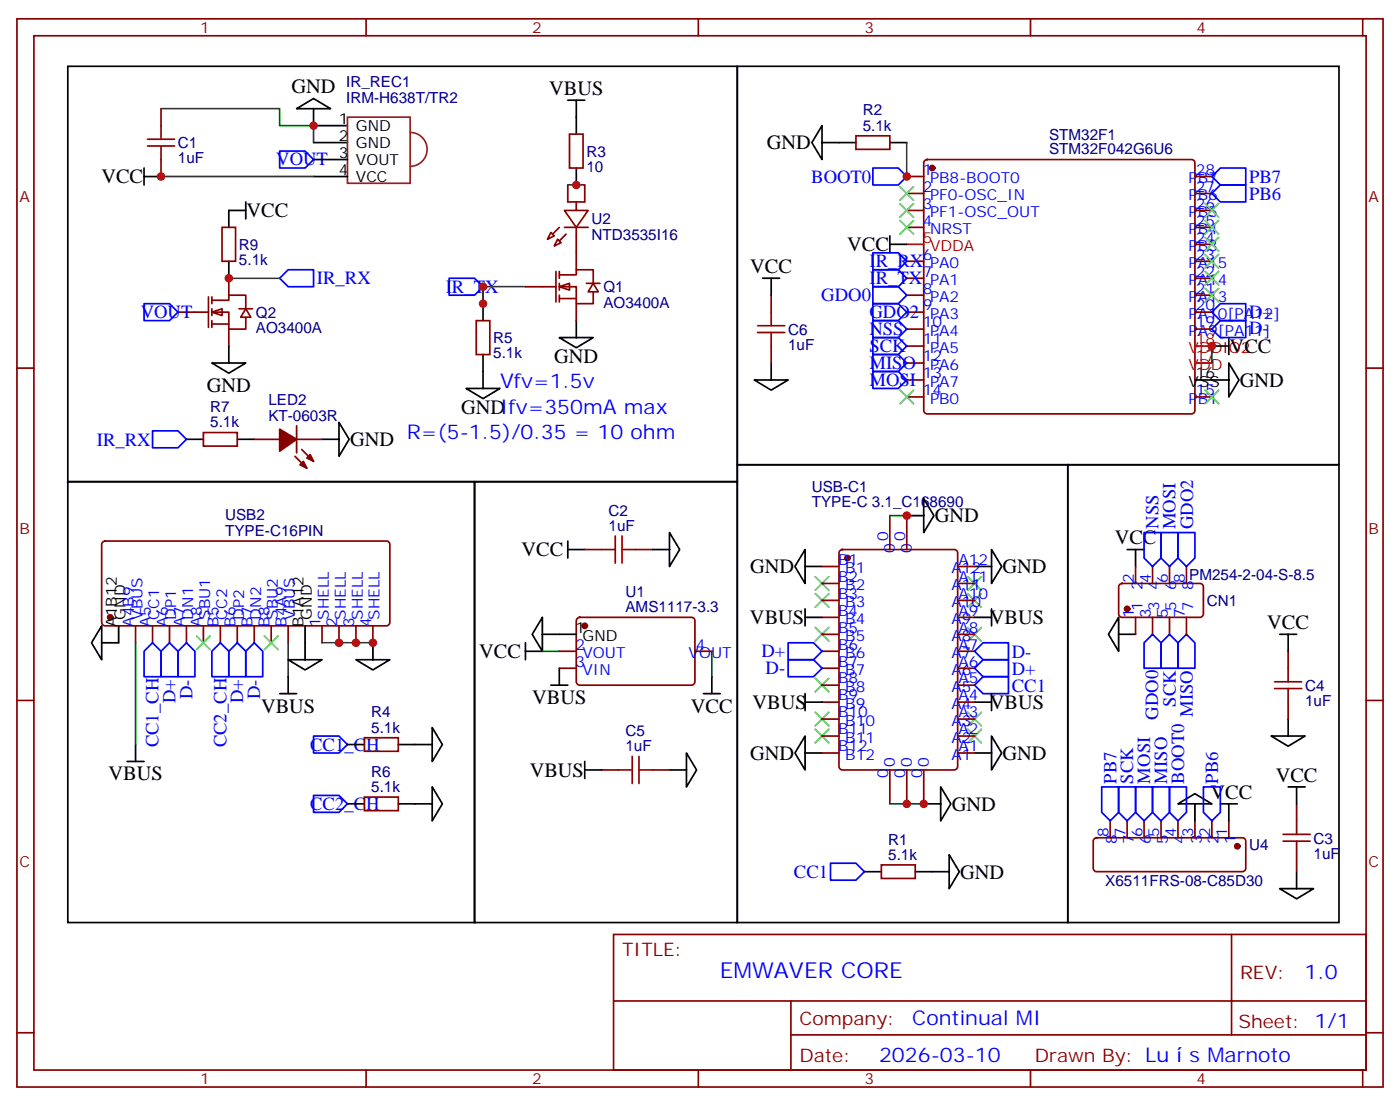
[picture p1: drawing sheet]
<svg xmlns="http://www.w3.org/2000/svg" width="291mm" height="230mm" viewBox="0 0 291 230" stroke-linecap="round" stroke-linejoin="round" font-family="sans-serif">
<g fill="none" stroke="#870000" stroke-width=".35">
<path d="M3.5 3.9h284.4v222.3h-284.4zM7.1 7.4h277.2v215.2h-277.2zM76.2 3.9v3.5M145.3 3.9v3.5M214.5 3.9v3.5M283.6 3.9v3.5M118.2 38.5v3.5h3.5v-3.5M114.7 48.4l.7 .7-1.5 .7zM116.1 49.8l.7 .7-1.4 .7zM117.5 43.8h4.9l-2.5 3.5zM117.5 47.3h4.9M119.9 42v1.8"/>
<path d="M119.9 47.3v5.3M3.5 76.6h3.6M99.1 66.7h2.9v7.1h-2.9zM284.3 76.6h3.6M21.4 112.8l.5-.2h58.5a.71 .71 0 0 1 .7 .7v16.2a.76 .76 0 0 1-.7 .7h-58.5a.76 .76 0 0 1-.7-.7v-16.2zM28.2 130.2v3.5M31.7 130.2v3.5M35.3 130.2v3.5M38.8 130.2v3.5M42.3 130.2v3.5M45.9 130.2v3.5M49.4 130.2v3.5"/>
<path d="M52.9 130.2v3.5M56.4 130.2v3.5M60 130.2v3.5M67 130.2v3.5M70.6 130.2v3.5M74.1 130.2v3.5M77.6 130.2v3.5M3.5 145.7h3.6M284.3 145.7h3.6M227.8 174.5l.4-.2h30.4a.71 .71 0 0 1 .7 .7v5.7a.76 .76 0 0 1-.7 .7h-30.4a.76 .76 0 0 1-.7-.7v-5.7zM231.1 170.8v3.5M234.6 170.8v3.5"/>
<path d="M238.1 170.8v3.5M241.7 170.8v3.5M245.2 170.8v3.5M248.7 170.8v3.5M252.2 170.8v3.5M255.8 170.8v3.5M127.7 194.4h156.6v28.2h-156.6zM256.3 194.4v20.9M3.5 214.9h3.6M127.7 208.3h156.5M164.6 215.3h119.6M164.6 208.3v14.1"/>
<path d="M284.3 214.9h3.6M76.2 222.6v3.6M145.3 222.6v3.6M214.5 222.6v3.6M283.6 222.6v3.6"/>
</g>
<g fill="#870000" stroke="#870000" stroke-width=".35">
<path d="M116.4 47.3l-1.4 1.4z"/>
<path d="M116.4 50.1l1.4-1.4z"/>
<circle cx="257.5" cy="176.1" r=".53"/>
<circle cx="22.9" cy="128.4" r=".53"/>
</g>
<g fill="none" stroke="#000" stroke-width=".35">
<path d="M14.1 13.8h139.4v86.4h-139.4zM30 36.7h3.5M30 35v3.5M61.7 22.6l3.6-2.1 3.5 2.1zM65.3 22.6v3.5h7M65.3 29.7h7M65.3 33.2h7M65.3 36.7h7M118.2 20.8h3.5M119.9 20.8v3.6M100.5 63.2v3.5M100.5 73.8v7"/>
<path d="M116.4 70.2h7.1l-3.6 2.2zM119.9 66.7v3.5M97 80.8h7.1l-3.6 2.1zM222.2 96.7h56.5v95.2h-56.5zM21.2 130.2v7.1l-2.2-3.6zM24.7 130.2v3.5h-3.5M60 137.3h7l-3.5 2.1zM63.5 130.2v7.1M86.4 154.9h3.6M90 151.4l2.1 3.5-2.1 3.5zM86.4 167.3h3.6M90 163.7l2.1 3.6-2.1 3.5z"/>
<path d="M245.2 167.3l3.5-2.2 3.5 2.2zM248.7 167.3v3.5M254 167.3h3.5M255.8 167.3v3.5"/>
</g>
<g fill="none" stroke="#00f" stroke-width=".35">
<path d="M58.2 31.4h5.3l1.8 1.8-1.8 1.8h-5.3zM93.5 57.9h5.3l1.7 1.8-1.7 1.7h-5.3zM31.7 133.7l1.8 1.8v5.3h-3.5v-5.3zM35.3 133.7l1.7 1.8v5.3h-3.5v-5.3zM38.8 133.7l1.8 1.8v5.3h-3.6v-5.3zM45.9 133.7l1.7 1.8v5.3h-3.5v-5.3zM49.4 133.7l1.8 1.8v5.3h-3.6v-5.3zM52.9 133.7l1.8 1.8v5.3h-3.5v-5.3zM65.3 153.1h5.3l1.7 1.8-1.7 1.8h-5.3zM65.3 165.5h5.3l1.7 1.8-1.7 1.7h-5.3zM232.8 163.7h3.6v5.3l-1.8 1.8-1.8-1.8zM236.4 163.7h3.5v5.3l-1.8 1.8-1.7-1.8z"/>
<path d="M239.9 163.7h3.5v5.3l-1.7 1.8-1.8-1.8z"/>
</g>
<path d="M40.9 132.3l2.8 2.8M43.7 132.3l-2.8 2.8M55 132.3l2.9 2.8M57.9 132.3l-2.9 2.8" fill="none" stroke="#3c3" stroke-width=".35"/>
<path d="M33.5 22.6h24.7v3.5h7.1v3.6M33.5 36.7h31.8M118.2 38.5h3.5M100.5 59.7v3.5M60 133.7v7.1" fill="none" stroke="#008700" stroke-width=".35"/>
<path d="M72.3 24.4h13.1v13.7h-13.1zM85.4 27.6a3.5 3.5 0 0 1 3.5 3.5 3.5 3.5 0 0 1-3.5 3.5" fill="none" stroke="#8c2424" stroke-width=".35"/>
<g fill="#fff" stroke="#870000" stroke-width=".35">
<path d="M116.4 59.7l2.1-.8v1.5z"/>
<path d="M123.5 58.9l1 1.8h-2.1z"/>
</g>
<g fill="none" stroke="#870000" stroke-width=".35">
<path d="M33.5 22.6v3.5M33.5 33.2v3.5M118.5 27.9h2.9v7.1h-2.9zM178.2 28.3h7v2.8h-7zM188.7 36.7h3.6M192.5 33.4l.5-.2h55a.71 .71 0 0 1 .7 .7v51.5a.76 .76 0 0 1-.7 .7h-55a.76 .76 0 0 1-.7-.7v-51.5zM248.7 36.7h3.5M46.2 47.3h2.8v7.1h-2.8zM109.4 59.7h6.3M115.7 56.5v6.3M116.4 57.2h3.5v-1.1h3.6v2.8M116.4 59.7h3.5v3.5h3.6v-2.5"/>
<path d="M116.4 56.5v1.4M116.4 58.9v1.5M119.9 52.6v3.5M122.1 58.9h2.8M188.7 40.3h3.6M188.7 43.8h3.6M188.7 47.3h3.6M188.7 54.4h3.6M188.7 57.9h3.6M248.7 40.3h3.5M248.7 43.8h3.5M248.7 47.3h3.5"/>
<path d="M248.7 54.4h3.5M248.7 57.9h3.5M248.7 50.8h3.5M116.4 62.1h3.5M116.4 61.4v1.4M119.9 63.2v3.5M160.5 61.4v3.5M160.5 72v3.5M188.7 61.4h3.6M188.7 64.9h3.6M188.7 68.5h3.6M188.7 72h3.6"/>
<path d="M188.7 75.5h3.6M188.7 79.1h3.6M248.7 61.4h3.5M248.7 64.9h3.5M248.7 68.5h3.5M42.3 90h7.1v2.8h-7.1zM188.7 82.6h3.6M248.7 82.6h3.5M121.7 114.3h3.5M132.3 114.3h3.5M171.1 117.9h3.5M174.9 114.5l.4-.2h23.3a.71 .71 0 0 1 .7 .7v44.5a.76 .76 0 0 1-.7 .7h-23.3a.76 .76 0 0 1-.7-.7v-44.5z"/>
<path d="M185.2 107.3v7M188.7 107.3v7M199.3 117.9h3.5M236.4 117.9v3.5M239.9 117.9v3.5M243.4 117.9v3.5M246.9 117.9v3.5M116.4 135.5h3.5M116.4 139h3.5M120.2 128.7l.4-.3h23.3a.71 .71 0 0 1 .7 .8v12.7a.76 .76 0 0 1-.7 .7h-23.3a.76 .76 0 0 1-.7-.7v-12.7zM144.6 135.5h3.6M171.1 121.4h3.5"/>
<path d="M171.1 124.9h3.5M171.1 128.4h3.5M171.1 132h3.5M171.1 135.5h3.5M171.1 139h3.5M199.3 121.4h3.5M199.3 124.9h3.5M199.3 128.4h3.5M199.3 132h3.5M199.3 135.5h3.5M199.3 139h3.5M233.1 121.6l.4-.2h16.3a.71 .71 0 0 1 .7 .7v5.6a.76 .76 0 0 1-.7 .7h-16.3a.76 .76 0 0 1-.7-.7v-5.6z"/>
<path d="M236.4 128.4v3.6M239.9 128.4v3.6M243.4 128.4v3.6M246.9 128.4v3.6M268.1 135.5v3.5M75.8 153.5h7.1v2.8h-7.1zM171.1 142.6h3.5M171.1 146.1h3.5M171.1 149.6h3.5M171.1 153.1h3.5M171.1 156.7h3.5M199.3 142.6h3.5"/>
<path d="M199.3 146.1h3.5M199.3 149.6h3.5M199.3 153.1h3.5M199.3 156.7h3.5M268.1 146.1v3.5M75.8 165.8h7.1v2.9h-7.1zM125.2 160.2h3.6M135.8 160.2h3.5M183.4 180h7.1v2.8h-7.1zM185.2 160.2v7.1M188.7 160.2v7.1M192.3 160.2v7.1"/>
<path d="M269.9 167.3v3.5M269.9 177.8v3.6"/>
</g>
<g fill="#870000" stroke="#870000" stroke-width=".35">
<circle cx="194" cy="35" r=".53"/>
<circle cx="234.6" cy="126.7" r=".53"/>
<circle cx="176.4" cy="116.1" r=".53"/>
<circle cx="121.7" cy="130.2" r=".53"/>
</g>
<path d="M188.7 50.8h3.6M248.7 75.5h3.5M248.7 72h3.5" fill="none" stroke="#f00" stroke-width=".35"/>
<g fill="none" stroke="#000" stroke-width=".35">
<path d="M153.5 13.8h125.2v82.9h-125.2zM119.9 24.4v3.5M119.9 35v3.5M171.1 26.1v7.1l-2.1-3.5zM171.1 29.7h7.1M185.2 29.7h3.5M47.6 43.8v3.5M47.6 54.4v3.5M158.7 57.9h3.6M160.5 57.9v3.5M185.2 50.8h3.5M185.2 49.1v3.5"/>
<path d="M157 79.1h7l-3.5 2.1zM160.5 75.5v3.6M248.7 79.1h7.1M252.2 72h3.6M255.8 75.5l2.1 3.6-2.1 3.5zM255.8 70.2v3.6M38.8 91.4h3.5M49.4 91.4h3.5M67 91.4h3.6M70.6 87.9l2.1 3.5-2.1 3.5zM153.5 96.7h68.7v95.2h-68.7zM14.1 100.2h84.7v91.7h-84.7z"/>
<path d="M98.8 100.2h54.7v91.7h-54.7zM118.2 114.3h3.5M118.2 112.6v3.5M135.8 114.3h3.5M139.3 110.8l2.2 3.5-2.2 3.6zM167.6 114.3v7.1l-2.1-3.5zM167.6 117.9h3.5M188.7 107.3h3.6M192.3 103.8l2.1 3.5-2.1 3.5zM202.8 117.9h3.6M206.4 114.3l2.1 3.6-2.1 3.5zM234.6 114.3h3.5"/>
<path d="M236.4 114.3v3.6M74.1 137.3h7l-3.5 2.1zM77.6 133.7v3.6M109.4 135.5h3.5M109.4 133.7v3.6M112.9 128.4v7.1l-2.1-3.5zM112.9 132h7M116.4 139v3.6M167.6 128.4h3.5M167.6 126.7v3.5M202.8 128.4h3.6M206.4 126.7v3.5"/>
<path d="M232.8 128.4v7.1l-2.1-3.5zM232.8 132h3.6M266.3 132h3.6M268.1 132v3.5M26.5 158.4h3.5M28.2 154.9v3.5M58.2 144.3h3.5M60 140.8v3.5M72.3 154.9h3.5M82.9 154.9h3.5M114.7 142.6h3.5M121.7 158.4v3.6"/>
<path d="M142.9 156.7l2.1 3.5-2.1 3.5zM146.4 144.3h3.5M148.2 140.8v3.5M167.6 153.1v7.1l-2.1-3.5zM167.6 146.1h3.5M167.6 156.7h3.5M167.6 144.3v3.5M202.8 146.1h3.6M202.8 156.7h3.6M206.4 153.1l2.1 3.6-2.1 3.5zM206.4 144.3v3.5M264.6 153.1h7l-3.5 2.2z"/>
<path d="M268.1 149.6v3.5M72.3 167.3h3.5M82.9 167.3h3.5M121.7 160.2h3.5M139.3 160.2h3.6M192.3 167.3h3.5M195.8 163.7l2.1 3.6-2.1 3.5zM197.6 177.8l2.1 3.6-2.1 3.5zM268.1 163.7h3.5M269.9 163.7v3.6M179.9 181.4h3.5M190.5 181.4h7.1"/>
<path d="M266.3 184.9h7.1l-3.5 2.1zM269.9 181.4v3.5"/>
</g>
<g fill="none" stroke="#3c3" stroke-width=".35">
<path d="M187.3 38.8l2.8 2.9M190.1 38.8l-2.8 2.9M187.3 45.9l2.8 2.8M187.3 42.4l2.8 2.8M190.1 45.9l-2.8 2.8M190.1 42.4l-2.8 2.8M250.8 42.4l2.8 2.8M250.8 45.9l2.8 2.8M250.8 49.4l2.8 2.8M250.8 53l2.8 2.8M250.8 56.5l2.8 2.8M253.6 42.4l-2.8 2.8"/>
<path d="M253.6 45.9l-2.8 2.8M253.6 49.4l-2.8 2.8M253.6 53l-2.8 2.8M253.6 56.5l-2.8 2.8M250.8 60l2.8 2.8M253.6 60l-2.8 2.8M187.3 81.2l2.8 2.8M190.1 81.2l-2.8 2.8M250.8 81.2l2.8 2.8M253.6 81.2l-2.8 2.8M169.7 120l2.8 2.8M172.5 120l-2.8 2.8"/>
<path d="M201.4 120l2.9 2.8M204.3 120l-2.9 2.8M169.7 130.6l2.8 2.8M169.7 123.5l2.8 2.8M172.5 123.5l-2.8 2.8M172.5 130.6l-2.8 2.8M201.4 123.5l2.9 2.8M201.4 130.6l2.9 2.8M204.3 130.6l-2.9 2.8M204.3 123.5l-2.9 2.8M169.7 151.7l2.8 2.9M169.7 148.2l2.8 2.8"/>
<path d="M169.7 141.1l2.8 2.9M172.5 151.7l-2.8 2.9M172.5 148.2l-2.8 2.8M172.5 141.1l-2.8 2.9M201.4 148.2l2.9 2.8M201.4 151.7l2.9 2.9M204.3 148.2l-2.9 2.8M204.3 151.7l-2.9 2.9"/>
</g>
<path d="M188.7 29.7v7M100.5 59.7h8.9M252.2 72v3.5M185.2 107.3h3.5M28.2 133.7v21.2M67 133.7h10.6M112.9 135.5h3.5M148.2 135.5v5.3M185.2 167.3h7.1" fill="none" stroke="#008700" stroke-width=".35"/>
<g fill="none" stroke="#00f" stroke-width=".35">
<path d="M181.7 35h5.3l1.7 1.7-1.7 1.8h-5.3zM252.2 36.7l1.8-1.7h5.3v3.5h-5.3zM181.7 52.6h5.3l1.7 1.8-1.7 1.7h-5.3zM181.7 56.1h5.3l1.7 1.8-1.7 1.8h-5.3zM181.7 59.7h5.3l1.7 1.7-1.7 1.8h-5.3zM252.2 40.3l1.8-1.8h5.3v3.5h-5.3zM181.7 66.7h5.3l1.7 1.8-1.7 1.7h-5.3zM181.7 70.2h5.3l1.7 1.8-1.7 1.8h-5.3zM181.7 73.8h5.3l1.7 1.7-1.7 1.8h-5.3zM181.7 77.3h5.3l1.7 1.8-1.7 1.7h-5.3zM181.7 63.2h5.3l1.7 1.7-1.7 1.8h-5.3zM252.2 68.5l1.8-1.8h5.3v3.5h-5.3z"/>
<path d="M252.2 64.9l1.8-1.7h5.3v3.5h-5.3zM31.7 89.6h5.3l1.8 1.8-1.8 1.8h-5.3zM238.1 110.8h3.6v5.3l-1.8 1.8-1.8-1.8zM241.7 110.8h3.5v5.3l-1.8 1.8-1.7-1.8zM245.2 110.8h3.5v5.3l-1.8 1.8-1.7-1.8zM164 133.7h5.3l1.8 1.8-1.8 1.8h-5.3zM164 137.3h5.3l1.8 1.7-1.8 1.8h-5.3zM202.8 139l1.8-1.7h5.3v3.5h-5.3zM204.6 133.7h5.3v3.6h-5.3l-1.8-1.8zM238.1 133.7l1.8-1.7 1.8 1.7v5.3h-3.6zM243.4 132l1.8 1.7v5.3h-3.5v-5.3zM245.2 133.7l1.7-1.7 1.8 1.7v5.3h-3.5z"/>
<path d="M202.8 142.6l1.8-1.8h5.3v3.5h-5.3zM172.9 179.6h5.3l1.7 1.8-1.7 1.7h-5.3zM229.3 163.7h3.5v5.3l-1.7 1.8-1.8-1.8zM243.4 163.7h3.5v5.3l-1.7 1.8-1.8-1.8zM250.5 163.7h3.5v5.3l-1.8 1.8-1.7-1.8z"/>
</g>
<g fill="none" stroke="#a10000" stroke-width=".35">
<path d="M30.7 29h5.6M30.7 30.4h5.6M33.5 26.1v2.9M33.5 30.4v2.8M157.7 69.2h5.6M157.7 67.8h5.6M160.5 64.9v2.9M160.5 69.2v2.8M125.2 114.3h2.9M128.1 111.5v5.7M129.5 111.5v5.7M129.5 114.3h2.8"/>
<path d="M268.1 139v2.9M131.6 157.4v5.6M133 157.4v5.6M265.3 143.3h5.6M265.3 141.9h5.6M268.1 143.3v2.8M128.8 160.2h2.8M133 160.2h2.8M267.1 175h5.6M267.1 173.6h5.6M269.9 170.8v2.8M269.9 175v2.8"/>
</g>
<g fill="#fff" stroke="#870000" stroke-width=".35">
<path d="M44.1 64.9l2.1-.7v1.5z"/>
<path d="M51.2 64.2l1 1.8h-2.1z"/>
</g>
<g fill="none" stroke="#870000" stroke-width=".35">
<path d="M47.6 57.9v3.5M37 64.9h6.4M43.4 61.8v6.3M44.1 62.5h3.5v-1.1h3.6v2.8M44.1 64.9h3.5v3.6h3.6v-2.5M44.1 67.4h3.5M44.1 61.8v1.4M44.1 64.2v1.5M44.1 66.7v1.4M47.6 68.5v3.5M49.7 64.2h2.9M52.9 91.4h5.3"/>
<path d="M61.4 94.9l2.5 2.5M61.7 91.4h5.3M61.7 88.6v5.6M62.8 93.5l2.5 2.5"/>
</g>
<path d="M47.6 43.8h3.6M51.2 42v3.5M44.1 75.5h7.1l-3.6 2.1zM47.6 72v3.5" fill="none" stroke="#000" stroke-width=".35"/>
<path d="M58.2 57.9l1.8-1.8h5.3v3.6h-5.3zM30 63.2h5.3l1.7 1.7-1.7 1.8h-5.3z" fill="none" stroke="#00f" stroke-width=".35"/>
<path d="M47.6 57.9h10.6" fill="none" stroke="#008700" stroke-width=".35"/>
<g fill="#870000" stroke="#870000" stroke-width=".35">
<path d="M64.6 94.6l.7 1.4-1.4-.7z"/>
<path d="M62.4 96.7l.7-.7 .8 1.4z"/>
<path d="M58.2 89.3l3.5 2.1-3.5 2.5z"/>
</g>
<g fill="#c00">
<circle cx="65.3" cy="26.1" r=".88"/>
<circle cx="188.7" cy="167.3" r=".88"/>
<circle cx="188.7" cy="107.3" r=".88"/>
<circle cx="192.3" cy="167.3" r=".88"/>
<circle cx="77.6" cy="133.7" r=".88"/>
<circle cx="70.6" cy="133.7" r=".88"/>
<circle cx="74.1" cy="133.7" r=".88"/>
<circle cx="119.9" cy="38.5" r=".88"/>
<circle cx="33.5" cy="36.7" r=".88"/>
<circle cx="252.2" cy="72" r=".88"/>
<circle cx="188.7" cy="36.7" r=".88"/>
<circle cx="47.6" cy="57.9" r=".88"/>
<circle cx="100.5" cy="63.2" r=".88"/>
<circle cx="100.5" cy="59.7" r=".88"/>
</g>
<text font-size="4.6" fill="#00f" x="149.8" y="203.4">EMWAVER CORE</text>
<g font-size="4.2">
<text x="60.7" y="19.3">GND</text>
<text x="114.3" y="19.8">VBUS</text>
<text x="159.6" y="31.1">GND</text>
<text x="21.1" y="38.2">VCC</text>
<text x="51.3" y="45.2">VCC</text>
<text x="176.3" y="52.2">VCC</text>
<text x="156.2" y="56.8">VCC</text>
<text x="115.4" y="75.5">GND</text>
<text x="255.9" y="73.4">VCC</text>
<text x="43" y="81.6">GND</text>
<text x="258.1" y="80.5">GND</text>
<text x="96" y="86.1">GNDIfv=350mA max</text>
<text x="72.8" y="92.8">GND</text>
<text x="194.6" y="108.7">GND</text>
<text x="232" y="113.2">VCC</text>
<text x="108.5" y="115.7">VCC</text>
<text x="156.1" y="119.3">GND</text>
<text x="208.7" y="119.3">GND</text>
<text x="156.1" y="129.9">VBUS</text>
<text x="206" y="129.9">VBUS</text>
<text x="263.8" y="130.9">VCC</text>
<text x="99.7" y="136.9">VCC</text>
<text x="54.3" y="148.3">VBUS</text>
<text x="110.8" y="146.5">VBUS</text>
<text x="143.8" y="148.3">VCC</text>
<text x="156.6" y="147.6">VBUS</text>
<text x="206" y="147.6">VBUS</text>
<text x="110.2" y="161.7">VBUS</text>
<text x="156.1" y="158.1">GND</text>
<text x="208.7" y="158.1">GND</text>
<text x="22.6" y="162.4">VBUS</text>
<text x="252" y="166.2">VCC</text>
<text x="265.5" y="162.7">VCC</text>
<text x="198.1" y="168.7">GND</text>
<text x="199.8" y="182.8">GND</text>
</g>
<g font-size="4.2" fill="#00f">
<text x="104.1" y="80.8">Vfv=1.5v</text>
<text x="84.7" y="91.4">R=(5-1.5)/0.35 = 10 ohm</text>
<text x="271.5" y="203.7">1.0</text>
<text x="189.9" y="213.2">Continual MI</text>
<text x="183" y="221">2026-03-10</text>
<text x="247.6" y="221">s Marnoto</text>
</g>
<g font-size="3.9" fill="#00f">
<text x="57.5" y="34.4">VOUT</text>
<text x="168.9" y="38">BOOT0</text>
<text x="260" y="38.1">PB7</text>
<text x="260" y="41.6">PB6</text>
<text x="66" y="59">IR_RX</text>
<text x="181" y="55.6">IR_RX</text>
<text x="181" y="59.1">IR_TX</text>
<text x="92.8" y="60.9">IR_TX</text>
<text x="170.9" y="62.6">GDO0</text>
<text x="29.3" y="66.2">VOUT</text>
<text x="181" y="69.7">NSS</text>
<text x="181" y="66.2">GDO2</text>
<text x="260" y="69.6">D-</text>
<text x="260" y="66.1">D+</text>
<text x="181" y="73.3">SCK</text>
<text x="181" y="76.8">MISO</text>
<text x="181" y="80.3">MOSI</text>
<text x="20.2" y="92.9">IR_RX</text>
<text x="241.2" y="110.1" transform="rotate(-90 241.2 110.1)">NSS</text>
<text x="244.7" y="110.1" transform="rotate(-90 244.7 110.1)">MOSI</text>
<text x="248.3" y="110.1" transform="rotate(-90 248.3 110.1)">GDO2</text>
<text x="158.5" y="136.7">D+</text>
<text x="210.6" y="136.9">D-</text>
<text x="159.4" y="140.2">D-</text>
<text x="210.6" y="143.9">CC1</text>
<text x="210.6" y="140.4">D+</text>
<text x="36.5" y="146.3" transform="rotate(-90 36.5 146.3)">D+</text>
<text x="40.1" y="145.5" transform="rotate(-90 40.1 145.5)">D-</text>
<text x="50.6" y="146.3" transform="rotate(-90 50.6 146.3)">D+</text>
<text x="54.2" y="145.5" transform="rotate(-90 54.2 145.5)">D-</text>
<text x="241.1" y="149.8" transform="rotate(-90 241.1 149.8)">GDO0</text>
<text x="244.7" y="147.1" transform="rotate(-90 244.7 147.1)">SCK</text>
<text x="248.3" y="149.1" transform="rotate(-90 248.3 149.1)">MISO</text>
<text x="33" y="155.5" transform="rotate(-90 33 155.5)">CC1_CH</text>
<text x="47.1" y="155.5" transform="rotate(-90 47.1 155.5)">CC2_CH</text>
<text x="64.6" y="156.2">CC1_CH</text>
<text x="232.4" y="163" transform="rotate(-90 232.4 163)">PB7</text>
<text x="235.9" y="163.1" transform="rotate(-90 235.9 163.1)">SCK</text>
<text x="239.4" y="163" transform="rotate(-90 239.4 163)">MOSI</text>
<text x="242.9" y="163" transform="rotate(-90 242.9 163)">MISO</text>
<text x="246.5" y="163" transform="rotate(-90 246.5 163)">BOOT0</text>
<text x="253.6" y="163" transform="rotate(-90 253.6 163)">PB6</text>
<text x="64.6" y="168.5">CC2_CH</text>
<text x="165.3" y="182.6">CC1</text>
</g>
<g font-size="3.9" fill="#800">
<text x="129.5" y="199">TITLE:</text>
<text x="258.1" y="203.7">REV:</text>
<text x="166.4" y="213.2">Company:</text>
<text x="257.7" y="213.8">Sheet: 1/1</text>
<text x="166.4" y="220.9">Date:</text>
<text x="215.4" y="221">Drawn By: Lu</text>
</g>
<g font-size="3.2" fill="#800">
<text x="41.6" y="6.9">1</text>
<text x="110.8" y="6.9">2</text>
<text x="179.9" y="6.9">3</text>
<text x="249.1" y="6.9">4</text>
<text x="4.1" y="42">A</text>
<text x="284.9" y="42">A</text>
<text x="4.1" y="111.2">B</text>
<text x="284.9" y="111.2">B</text>
<text x="4.1" y="180.3">C</text>
<text x="284.9" y="180.3">C</text>
<text x="41.6" y="225.6">1</text>
<text x="110.8" y="225.6">2</text>
<text x="179.9" y="225.6">3</text>
<text x="249.1" y="225.6">4</text>
</g>
<g font-size="3.2" fill="#000080">
<text x="72.1" y="21.4">IRM-H638T/TR2</text>
<text x="72.1" y="18.1">IR_REC1</text>
<text x="179.6" y="27.2">5.1k</text>
<text x="179.6" y="24">R2</text>
<text x="218.4" y="29.2">STM32F1</text>
<text x="37" y="34">1uF</text>
<text x="37" y="30.7">C1</text>
<text x="122.1" y="35.7">10</text>
<text x="122.1" y="32.6">R3</text>
<text x="218.4" y="32.1">STM32F042G6U6</text>
<text x="123.1" y="46.7">U2</text>
<text x="49.7" y="52">R9</text>
<text x="123.1" y="49.8">NTD3535I16</text>
<text x="49.7" y="55.1">5.1k</text>
<text x="125.6" y="64">AO3400A</text>
<text x="125.6" y="60.8">Q1</text>
<text x="53.3" y="69.3">AO3400A</text>
<text x="53.3" y="66.1">Q2</text>
<text x="102.7" y="71.4">R5</text>
<text x="164" y="69.7">C6</text>
<text x="102.7" y="74.5">5.1k</text>
<text x="164" y="72.8">1uF</text>
<text x="43.8" y="88.9">5.1k</text>
<text x="43.8" y="85.8">R7</text>
<text x="55.9" y="87.5">KT-0603R</text>
<text x="55.9" y="84.3">LED2</text>
<text x="126.7" y="107.3">C2</text>
<text x="169" y="105.5">TYPE-C 3.1_C168690</text>
<text x="169" y="102.3">USB-C1</text>
<text x="46.9" y="111.5">TYPE-C16PIN</text>
<text x="46.9" y="108.2">USB2</text>
<text x="126.7" y="110.5">1uF</text>
<text x="130.2" y="124.2">U1</text>
<text x="247.5" y="120.8">PM254-2-04-S-8.5</text>
<text x="130.2" y="127.3">AMS1117-3.3</text>
<text x="251.2" y="126">CN1</text>
<text x="271.6" y="143.8">C4</text>
<text x="77.3" y="149.3">R4</text>
<text x="271.6" y="146.9">1uF</text>
<text x="77.3" y="152.4">5.1k</text>
<text x="130.2" y="153.2">C5</text>
<text x="77.3" y="161.6">R6</text>
<text x="130.2" y="156.3">1uF</text>
<text x="77.3" y="164.8">5.1k</text>
<text x="184.9" y="178.9">5.1k</text>
<text x="184.9" y="175.7">R1</text>
<text x="260" y="176.8">U4</text>
<text x="273.4" y="178.6">1uF</text>
<text x="273.4" y="175.5">C3</text>
<text x="230.1" y="184.3">X6511FRS-08-C85D30</text>
</g>
<g font-size="3.2">
<text x="70.6" y="25.8">1</text>
<text x="70.6" y="29.3">2</text>
<text x="74.1" y="27.2">GND</text>
<text x="70.6" y="32.8">3</text>
<text x="74.1" y="30.7">GND</text>
<text x="74.1" y="34.3">VOUT</text>
<text x="70.6" y="36.4">4</text>
<text x="74.1" y="37.8">VCC</text>
<text x="247.4" y="80.5">VSS</text>
<text x="248.9" y="78.7">16</text>
<text x="24.3" y="130.4" transform="rotate(-90 24.3 130.4)">A1B12</text>
<text x="26.1" y="128.9" transform="rotate(-90 26.1 128.9)">GND</text>
<text x="63.1" y="130.4" transform="rotate(-90 63.1 130.4)">B1A12</text>
<text x="64.9" y="128.9" transform="rotate(-90 64.9 128.9)">GND</text>
<text x="119.8" y="131.6">1</text>
<text x="121.2" y="133.4">GND</text>
</g>
<g font-size="3.2" fill="#00f">
<text x="192.1" y="36.4">1</text>
<text x="192.1" y="39.9">2</text>
<text x="193.6" y="38.1">PB8-BOOT0</text>
<text x="193.6" y="41.7">PF0-OSC_IN</text>
<text x="247.4" y="41.7">PB6</text>
<text x="247.4" y="38.1">PB7</text>
<text x="248.9" y="39.9">27</text>
<text x="248.9" y="36.4">28</text>
<text x="192.1" y="43.4">3</text>
<text x="192.1" y="47">4</text>
<text x="193.6" y="45.2">PF1-OSC_OUT</text>
<text x="247.4" y="45.2">PB5</text>
<text x="248.9" y="47">25</text>
<text x="248.9" y="43.4">26</text>
<text x="193.6" y="48.7">NRST</text>
<text x="247.4" y="52.2">PB3</text>
<text x="247.4" y="48.7">PB4</text>
<text x="248.9" y="50.5">24</text>
<text x="192.1" y="54">6</text>
<text x="192.1" y="57.5">7</text>
<text x="193.6" y="55.8">PA0</text>
<text x="193.6" y="59.3">PA1</text>
<text x="247.4" y="59.3">PA14</text>
<text x="247.4" y="55.8">PA15</text>
<text x="248.9" y="57.5">22</text>
<text x="248.9" y="54">23</text>
<text x="192.1" y="61.1">8</text>
<text x="192.1" y="64.6">9</text>
<text x="193.6" y="62.8">PA2</text>
<text x="247.4" y="62.8">PA13</text>
<text x="248.9" y="64.6">20</text>
<text x="248.9" y="61.1">21</text>
<text x="192.1" y="68.1">10</text>
<text x="192.1" y="71.6">11</text>
<text x="193.6" y="66.4">PA3</text>
<text x="193.6" y="69.9">PA4</text>
<text x="247.4" y="69.9">PA9[PA11]</text>
<text x="247.4" y="66.4">PA10[PA12]</text>
<text x="248.9" y="68.1">19</text>
<text x="192.1" y="75.2">12</text>
<text x="193.6" y="73.4">PA5</text>
<text x="193.6" y="76.9">PA6</text>
<text x="192.1" y="78.7">13</text>
<text x="192.1" y="82.2">14</text>
<text x="193.6" y="80.5">PA7</text>
<text x="193.6" y="84">PB0</text>
<text x="247.4" y="84">PB1</text>
<text x="248.9" y="82.2">15</text>
<text x="184.9" y="112.6" transform="rotate(-90 184.9 112.6)">0</text>
<text x="188.4" y="112.6" transform="rotate(-90 188.4 112.6)">0</text>
<text x="174.4" y="117.5">B1</text>
<text x="175.9" y="119.3">B1</text>
<text x="186.3" y="115" transform="rotate(-90 186.3 115)">0</text>
<text x="189.8" y="115" transform="rotate(-90 189.8 115)">0</text>
<text x="198" y="119.3">A12</text>
<text x="199.5" y="117.5">A12</text>
<text x="174.4" y="121">B2</text>
<text x="174.4" y="124.6">B3</text>
<text x="175.9" y="122.8">B2</text>
<text x="198" y="122.8">A11</text>
<text x="199.5" y="124.6">A10</text>
<text x="199.5" y="121">A11</text>
<text x="236" y="121.2" transform="rotate(-90 236 121.2)">2</text>
<text x="237.8" y="122.7" transform="rotate(-90 237.8 122.7)">2</text>
<text x="239.5" y="121.2" transform="rotate(-90 239.5 121.2)">4</text>
<text x="241.3" y="122.7" transform="rotate(-90 241.3 122.7)">4</text>
<text x="243.1" y="121.2" transform="rotate(-90 243.1 121.2)">6</text>
<text x="244.8" y="122.7" transform="rotate(-90 244.8 122.7)">6</text>
<text x="246.6" y="121.2" transform="rotate(-90 246.6 121.2)">8</text>
<text x="248.4" y="122.7" transform="rotate(-90 248.4 122.7)">8</text>
<text x="27.9" y="130.4" transform="rotate(-90 27.9 130.4)">A4B9</text>
<text x="29.6" y="128.9" transform="rotate(-90 29.6 128.9)">VBUS</text>
<text x="31.4" y="130.4" transform="rotate(-90 31.4 130.4)">A5</text>
<text x="33.2" y="128.9" transform="rotate(-90 33.2 128.9)">CC1</text>
<text x="34.9" y="130.4" transform="rotate(-90 34.9 130.4)">A6</text>
<text x="36.7" y="128.9" transform="rotate(-90 36.7 128.9)">DP1</text>
<text x="38.5" y="130.4" transform="rotate(-90 38.5 130.4)">A7</text>
<text x="40.2" y="128.9" transform="rotate(-90 40.2 128.9)">DN1</text>
<text x="42" y="130.4" transform="rotate(-90 42 130.4)">A8</text>
<text x="43.7" y="128.9" transform="rotate(-90 43.7 128.9)">SBU1</text>
<text x="45.5" y="130.4" transform="rotate(-90 45.5 130.4)">B5</text>
<text x="47.3" y="128.9" transform="rotate(-90 47.3 128.9)">CC2</text>
<text x="49" y="130.4" transform="rotate(-90 49 130.4)">B6</text>
<text x="50.8" y="128.9" transform="rotate(-90 50.8 128.9)">DP2</text>
<text x="52.6" y="130.4" transform="rotate(-90 52.6 130.4)">B7</text>
<text x="54.3" y="128.9" transform="rotate(-90 54.3 128.9)">DN2</text>
<text x="56.1" y="130.4" transform="rotate(-90 56.1 130.4)">B8</text>
<text x="57.9" y="128.9" transform="rotate(-90 57.9 128.9)">SBU2</text>
<text x="59.6" y="130.4" transform="rotate(-90 59.6 130.4)">B4A9</text>
<text x="61.4" y="128.9" transform="rotate(-90 61.4 128.9)">VBUS</text>
<text x="66.7" y="130.4" transform="rotate(-90 66.7 130.4)">1</text>
<text x="68.4" y="128.9" transform="rotate(-90 68.4 128.9)">SHELL</text>
<text x="70.2" y="130.4" transform="rotate(-90 70.2 130.4)">2</text>
<text x="72" y="128.9" transform="rotate(-90 72 128.9)">SHELL</text>
<text x="73.7" y="130.4" transform="rotate(-90 73.7 130.4)">3</text>
<text x="75.5" y="128.9" transform="rotate(-90 75.5 128.9)">SHELL</text>
<text x="77.3" y="130.4" transform="rotate(-90 77.3 130.4)">4</text>
<text x="79" y="128.9" transform="rotate(-90 79 128.9)">SHELL</text>
<text x="174.4" y="128.1">B4</text>
<text x="174.4" y="131.6">B5</text>
<text x="175.9" y="126.3">B3</text>
<text x="175.9" y="129.9">B4</text>
<text x="198" y="129.9">A9</text>
<text x="198" y="126.3">A10</text>
<text x="199.5" y="131.6">A8</text>
<text x="199.5" y="128.1">A9</text>
<text x="236" y="128.6" transform="rotate(-90 236 128.6)">1</text>
<text x="237.8" y="127.1" transform="rotate(-90 237.8 127.1)">1</text>
<text x="239.5" y="128.6" transform="rotate(-90 239.5 128.6)">3</text>
<text x="241.3" y="127.1" transform="rotate(-90 241.3 127.1)">3</text>
<text x="243.1" y="128.6" transform="rotate(-90 243.1 128.6)">5</text>
<text x="244.8" y="127.1" transform="rotate(-90 244.8 127.1)">5</text>
<text x="246.6" y="128.6" transform="rotate(-90 246.6 128.6)">7</text>
<text x="248.4" y="127.1" transform="rotate(-90 248.4 127.1)">7</text>
<text x="119.8" y="135.1">2</text>
<text x="121.2" y="136.9">VOUT</text>
<text x="143.3" y="136.9">VOUT</text>
<text x="144.8" y="135.1">4</text>
<text x="174.4" y="135.1">B6</text>
<text x="175.9" y="133.4">B5</text>
<text x="175.9" y="136.9">B6</text>
<text x="198" y="136.9">A7</text>
<text x="198" y="133.4">A8</text>
<text x="199.5" y="135.1">A7</text>
<text x="119.8" y="138.7">3</text>
<text x="121.2" y="140.4">VIN</text>
<text x="174.4" y="138.7">B7</text>
<text x="174.4" y="142.2">B8</text>
<text x="175.9" y="140.4">B7</text>
<text x="175.9" y="144">B8</text>
<text x="198" y="144">A5</text>
<text x="198" y="140.4">A6</text>
<text x="199.5" y="142.2">A5</text>
<text x="199.5" y="138.7">A6</text>
<text x="174.4" y="145.7">B9</text>
<text x="174.4" y="149.3">B10</text>
<text x="175.9" y="147.5">B9</text>
<text x="198" y="147.5">A4</text>
<text x="199.5" y="149.3">A3</text>
<text x="199.5" y="145.7">A4</text>
<text x="174.4" y="152.8">B11</text>
<text x="175.9" y="151">B10</text>
<text x="175.9" y="154.6">B11</text>
<text x="198" y="154.6">A2</text>
<text x="198" y="151">A3</text>
<text x="199.5" y="152.8">A2</text>
<text x="174.4" y="156.3">B12</text>
<text x="175.9" y="158.1">B12</text>
<text x="184.9" y="162" transform="rotate(-90 184.9 162)">0</text>
<text x="186.3" y="159.5" transform="rotate(-90 186.3 159.5)">0</text>
<text x="188.4" y="162" transform="rotate(-90 188.4 162)">0</text>
<text x="189.8" y="159.5" transform="rotate(-90 189.8 159.5)">0</text>
<text x="191.9" y="162" transform="rotate(-90 191.9 162)">0</text>
<text x="193.3" y="159.5" transform="rotate(-90 193.3 159.5)">0</text>
<text x="198" y="158.1">A1</text>
<text x="199.5" y="156.3">A1</text>
<text x="230.7" y="174.1" transform="rotate(-90 230.7 174.1)">8</text>
<text x="232.5" y="175.6" transform="rotate(-90 232.5 175.6)">8</text>
<text x="234.2" y="174.1" transform="rotate(-90 234.2 174.1)">7</text>
<text x="236" y="175.6" transform="rotate(-90 236 175.6)">7</text>
<text x="237.8" y="174.1" transform="rotate(-90 237.8 174.1)">6</text>
<text x="239.5" y="175.6" transform="rotate(-90 239.5 175.6)">6</text>
<text x="241.3" y="174.1" transform="rotate(-90 241.3 174.1)">5</text>
<text x="243.1" y="175.6" transform="rotate(-90 243.1 175.6)">5</text>
<text x="244.8" y="174.1" transform="rotate(-90 244.8 174.1)">4</text>
<text x="246.6" y="175.6" transform="rotate(-90 246.6 175.6)">4</text>
<text x="248.4" y="174.1" transform="rotate(-90 248.4 174.1)">3</text>
<text x="250.1" y="175.6" transform="rotate(-90 250.1 175.6)">3</text>
<text x="251.9" y="174.1" transform="rotate(-90 251.9 174.1)">2</text>
<text x="253.6" y="175.6" transform="rotate(-90 253.6 175.6)">2</text>
<text x="255.4" y="174.1" transform="rotate(-90 255.4 174.1)">1</text>
<text x="257.2" y="175.6" transform="rotate(-90 257.2 175.6)">1</text>
</g>
<g font-size="3.2" fill="#f00">
<text x="192.1" y="50.5">5</text>
<text x="193.6" y="52.2">VDDA</text>
<text x="248.9" y="71.6">18</text>
<text x="247.4" y="76.9">VDD</text>
<text x="247.4" y="73.4">VDDIO2</text>
<text x="248.9" y="75.2">17</text>
</g>
</svg>
